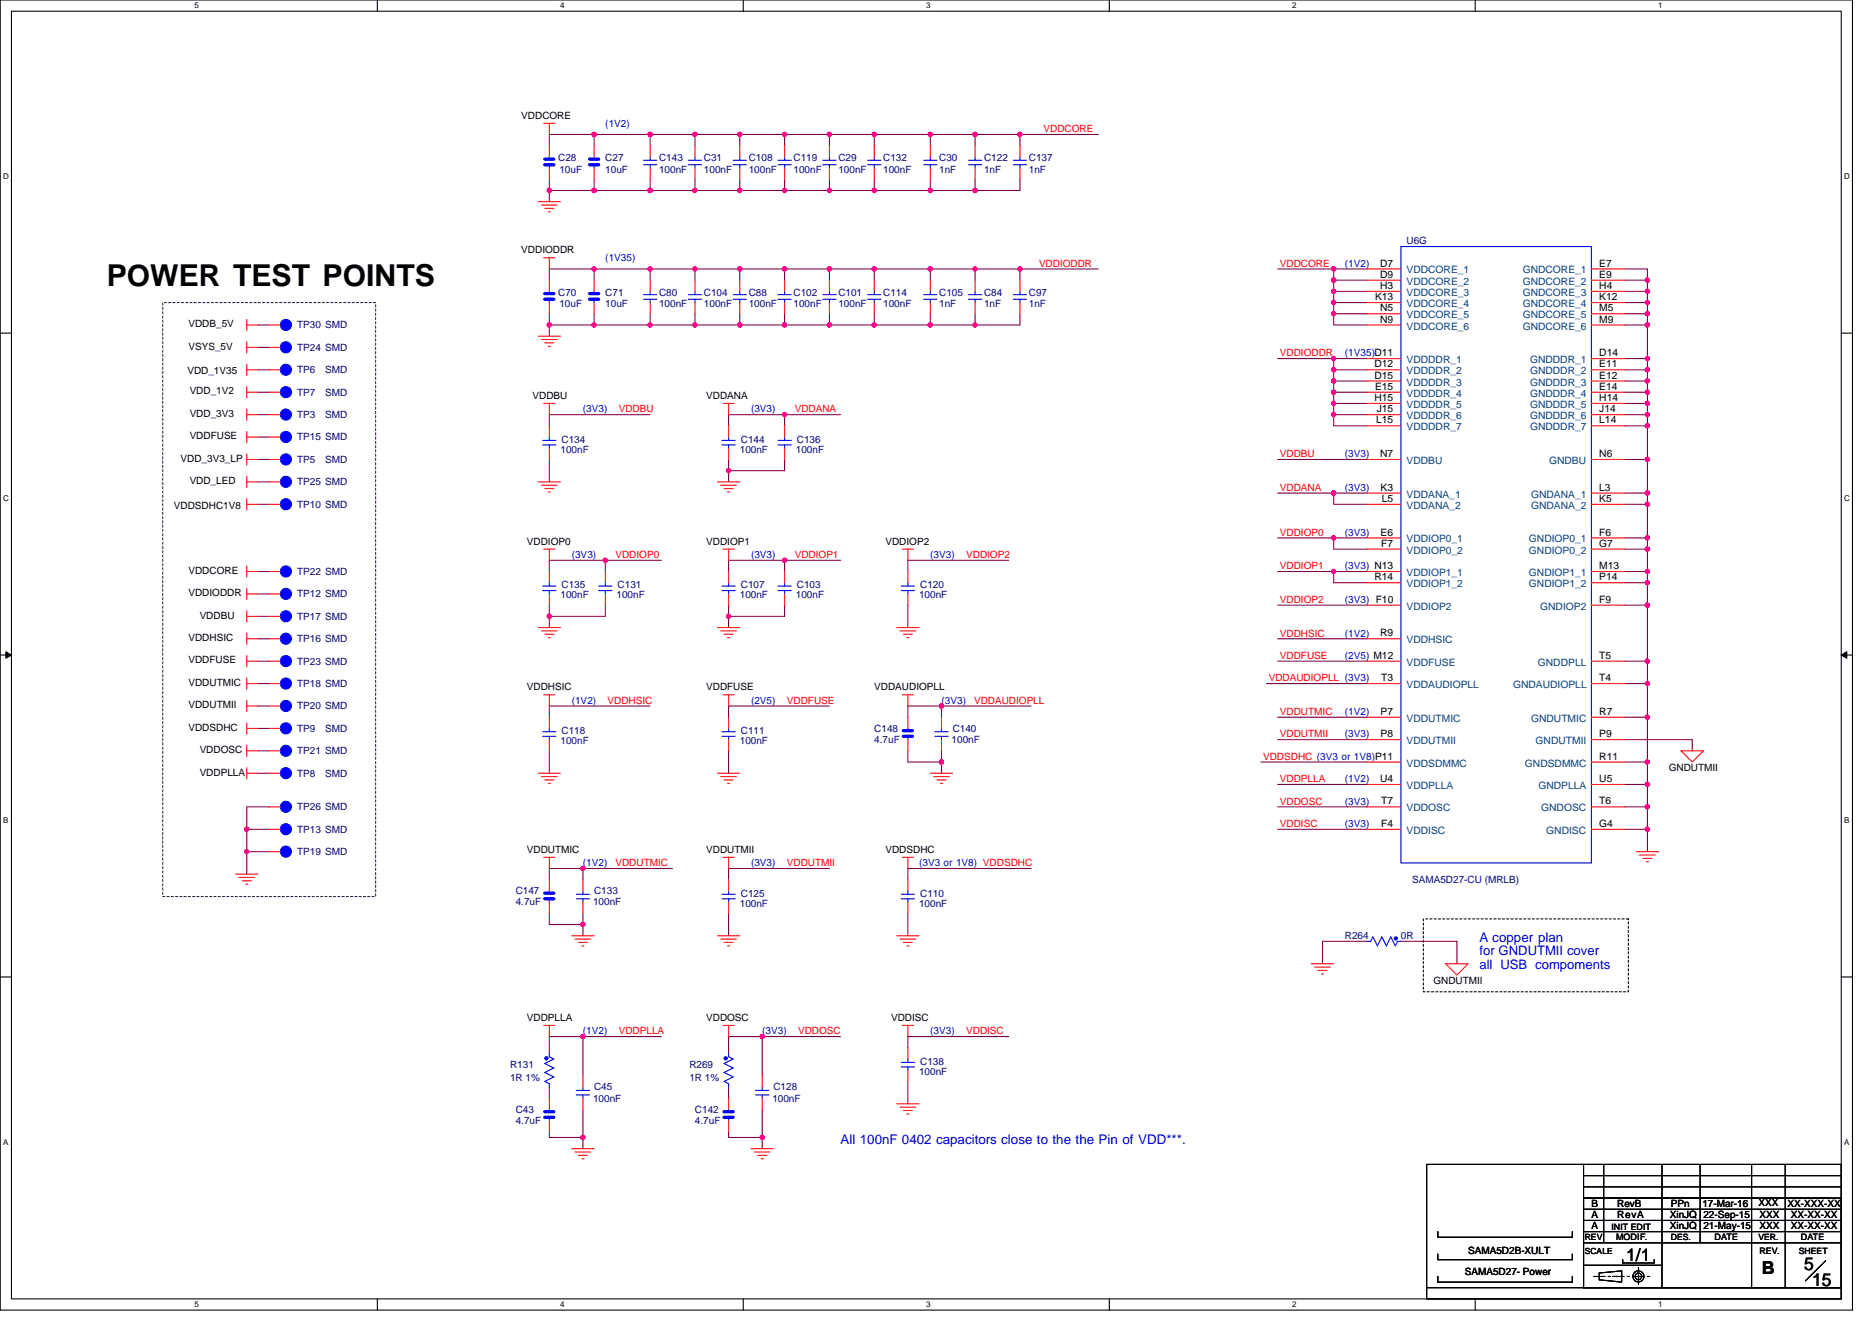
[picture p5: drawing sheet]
<svg xmlns="http://www.w3.org/2000/svg" width="297mm" height="210mm" viewBox="0 0 297 210" stroke-linecap="round" stroke-linejoin="round" font-family="sans-serif">
<path d="M0 0h293.9v207.9h-293.9zM1.8 1.8h290.4v204.3h-290.4z" fill="none" stroke="#000" stroke-width=".17"/>
<g fill="#fff">
<path d="M30.8 .2h.7v1.4h-.7z"/>
<path d="M30.8 206.3h.7v1.4h-.7z"/>
</g>
<path d="M59.9 0v1.8M59.9 206.1v1.8" fill="none" stroke="#000" stroke-width=".17"/>
<g fill="#fff">
<path d="M88.9 .2h.7v1.4h-.7z"/>
<path d="M88.9 206.3h.7v1.4h-.7z"/>
</g>
<path d="M117.9 0v1.8M117.9 206.1v1.8" fill="none" stroke="#000" stroke-width=".17"/>
<g fill="#fff">
<path d="M147 .2h.7v1.4h-.7z"/>
<path d="M147 206.3h.7v1.4h-.7z"/>
</g>
<path d="M176 0v1.8M176 206.1v1.8" fill="none" stroke="#000" stroke-width=".17"/>
<g fill="#fff">
<path d="M205 .2h.7v1.4h-.7z"/>
<path d="M205 206.3h.7v1.4h-.7z"/>
</g>
<path d="M234.1 0v1.8M234.1 206.1v1.8" fill="none" stroke="#000" stroke-width=".17"/>
<g fill="#fff">
<path d="M263.1 .2h.7v1.4h-.7z"/>
<path d="M263.1 206.3h.7v1.4h-.7z"/>
<path d="M.5 27.3h.9v1.4h-.9z"/>
<path d="M292.6 27.3h.9v1.4h-.9z"/>
<path d="M.5 78.4h.9v1.4h-.9z"/>
<path d="M292.6 78.4h.9v1.4h-.9z"/>
</g>
<path d="M0 52.9h1.8M292.2 52.9h1.7" fill="none" stroke="#000" stroke-width=".17"/>
<g fill="#fff">
<path d="M.5 129.5h.8v1.4h-.8z"/>
<path d="M292.6 129.5h.9v1.4h-.9z"/>
</g>
<path d="M0 103.9h1.8M292.2 103.9h1.7" fill="none" stroke="#000" stroke-width=".17"/>
<path d="M.9 103.4l.9 .5-.9 .5zM292.2 103.9l.8-.5v1z" fill="#000" stroke="#000" stroke-width=".16"/>
<g fill="#fff">
<path d="M.5 180.5h.8v1.4h-.8z"/>
<path d="M292.6 180.5h.9v1.4h-.9z"/>
</g>
<g fill="none" stroke="#000" stroke-width=".17">
<path d="M0 155h1.8M292.2 155h1.7M228.2 199v.9h21.3v-.9M228.2 195.4v.9h21.3v-.9M251.3 186.5h40.9M251.3 193.6h40.7M251.3 191.9h40.7M251.3 190.1h39.1M251.3 188.3h40.9M251.3 197.2h40.9M251.3 184.7h-24.9v19.6M251.3 195.4h40.9"/>
<path d="M251.3 184.7h40.9v19.6h-40.9zM251.3 190.1h40.9v14.2h-40.9zM254.5 184.7v12.5M257.5 199.9v.5h5v-.5M263.7 184.7v19.6M269.8 184.7v12.5M277.9 184.7v19.6M283.3 184.7v19.6M226.4 204.3h65.8v1.8h-65.8zM228.2 202.5v.9h21.3v-.9M251.3 200.7h12.4M252.9 202.5h1.8"/>
<path d="M253.8 202l3.5-.4v1.8l-3.5-.3zM255.2 202.5h.3M255.9 202.5h1.8M258.2 202.5h.4M259.1 202.5h1.8M260 201.1v.3M260 202v1.8M261.4 202.5h.4M289.7 200l-3.2 3.2"/>
<circle cx="260" cy="202.5" r=".53"/>
<circle cx="260" cy="202.5" r=".88"/>
</g>
<path d="M25.8 48h33.8v94.2h-33.8z" fill="none" stroke="#400040" stroke-width=".17" stroke-dasharray=".3 .3"/>
<path d="M225.8 145.8h32.6v11.6h-32.6z" fill="none" stroke="#000" stroke-width=".17" stroke-dasharray=".3 .3"/>
<g fill="none" stroke="#800040" stroke-width=".17">
<path d="M87.2 30.2h7.1M87.2 28.4v1.8M87.2 30.2v1.8M94.3 21.3h-7.1v1.8M94.3 21.3v1.8M94.3 28.4v1.8M94.3 21.3h8.9M94.3 30.2h8.9M103.2 28.4v1.8M103.2 21.3v1.8M103.2 30.2h7.1M103.2 21.3h7.1v1.8"/>
<path d="M110.3 28.4v1.8M110.3 30.2h7.1M110.3 21.3h7.1v1.8M117.4 28.4v1.8M117.4 30.2h7.1M117.4 21.3h7.1v1.8M124.5 28.4v1.8M124.5 30.2h7.1M124.5 21.3h7.1v1.8M131.6 28.4v1.8M131.6 21.3h7.1M131.6 30.2h7.1"/>
<path d="M138.7 28.4v1.8M138.7 21.3v1.8M138.7 21.3h8.9M138.7 30.2h8.9M147.6 21.3v1.8M147.6 30.2h7.1M147.6 21.3h7.1M147.6 28.4v1.8M154.7 21.3h7.1M154.7 21.3v1.8M154.7 28.4v1.8M161.8 21.3v1.8"/>
<path d="M161.8 21.3h12.5M161.8 28.4v1.8h-7.1M40.9 55.1h1.8M40.9 58.7h1.8M40.9 51.6h1.8M87.2 51.6h7.1M87.2 49.8v1.8M87.2 51.6v1.7M94.3 42.7v1.7M94.3 49.8v1.8M94.3 42.7h8.9v1.7M94.3 51.6h8.9"/>
<path d="M94.3 42.7h-7.1v1.7M103.2 49.8v1.8M103.2 51.6h7.1M103.2 42.7h7.1v1.7M110.3 49.8v1.8M110.3 51.6h7.1M110.3 42.7h7.1v1.7M117.4 49.8v1.8M117.4 51.6h7.1M117.4 42.7h7.1v1.7M124.5 49.8v1.8M124.5 51.6h7.1"/>
<path d="M124.5 42.7h7.1v1.7M131.6 49.8v1.8M131.6 42.7h7.1v1.7M131.6 51.6h7.1M138.7 49.8v1.8M138.7 42.7h8.9M138.7 51.6h8.9M147.6 49.8v1.8M147.6 42.7v1.7M147.6 51.6h7.1M147.6 42.7h7.1M154.7 42.7h7.1"/>
<path d="M154.7 49.8v1.8M154.7 42.7v1.7M161.8 42.7h12.5M161.8 49.8v1.8h-7.1M161.8 42.7v1.7M202.7 56.9h8.9M202.7 42.7h8.9M211.6 46.2v1.8h5.4M211.6 48v1.8h5.4M211.6 56.9h5.4M211.6 56.9v1.8h5.4M211.6 58.7v1.8h5.4"/>
<path d="M211.6 49.8v1.8h5.4M211.6 42.7h5.4M211.6 42.7v1.8h5.4M211.6 44.5v1.7h5.4M257.8 58.7h3.6M257.8 56.9h3.6v1.8M257.8 51.6h3.6v5.3M257.8 48h3.6M257.8 46.2h3.6M257.8 44.4h3.6M257.8 42.7h3.6v1.7M257.8 49.8h3.6"/>
<path d="M261.4 58.7v1.8M261.4 49.8v1.8M261.4 48v1.8M261.4 46.2v1.8M261.4 44.4v1.8M40.9 72.9h1.8M40.9 62.2h1.8M40.9 69.3h1.8M40.9 65.8h1.8M40.9 76.5h1.8M87.2 72.9v3.6M103.2 65.8h-16v1.8"/>
<path d="M115.6 72.9v1.8M115.6 74.7v1.8M115.6 67.6v-1.8h8.9v1.8M124.5 72.9v1.8h-8.9M124.5 65.8h8.9M202.7 72.9h14.3M202.7 78.2h8.9M211.6 64v1.8h5.4M211.6 60.5v1.7h5.4M211.6 64h5.4M211.6 65.8v1.8h5.4M211.6 78.2h5.4"/>
<path d="M211.6 62.2v1.8M211.6 78.2v1.8h5.4M257.8 72.9h3.6M257.8 67.6h3.6M257.8 65.8h3.6M257.8 64h3.6M257.8 62.2h3.6M257.8 60.5h3.6M257.8 78.2h3.6M261.4 78.2v1.8M261.4 72.9v5.3M261.4 67.6v5.3"/>
<path d="M261.4 65.8v1.8M261.4 64v1.8M261.4 62.2v1.8M261.4 60.5v1.7M40.9 80h1.8M40.9 90.7h1.8M40.9 94.2h1.8M40.9 97.8h1.8M87.2 96v1.8M87.2 90.7v-1.8h8.9v1.8M87.2 97.8v1.8M96.1 96v1.8h-8.9"/>
<path d="M96.1 88.9h8.8M115.6 96v1.8M115.6 90.7v-1.8h8.9v1.8M115.6 97.8v1.8M124.5 96v1.8h-8.9M124.5 88.9h8.9M144.1 96v3.6M160.1 88.9h-16v1.8M202.7 96h14.3M202.7 85.3h8.9M202.7 90.7h8.9M211.6 85.3h5.4"/>
<path d="M211.6 90.7h5.4M211.6 85.3v1.8h5.4M211.6 90.7v1.8h5.4M257.8 92.5h3.6M257.8 90.7h3.6M257.8 87.1h3.6M257.8 85.3h3.6M257.8 80h3.6M257.8 96h3.6M261.4 96v8.9M261.4 92.5v3.5M261.4 90.7v1.8"/>
<path d="M261.4 87.1v3.6M261.4 85.3v1.8M261.4 80v5.3M40.9 101.3h1.8M40.9 104.9h1.8M40.9 108.5h1.8M40.9 112h1.8M40.9 119.1h1.8M40.9 115.6h1.8M87.2 119.1v3.6M103.2 112h-16v1.8M115.6 119.1v3.6"/>
<path d="M131.6 112h-16v1.8M144.1 119.1v1.8h5.3v1.8M149.4 112v1.8M149.4 112h-5.3v1.8M149.4 112h14.2M149.4 119.1v1.8M201 108.5h16M202.7 101.3h14.3M202.7 113.8h14.3M202.7 117.3h14.3M202.7 104.9h14.3M257.8 113.8h3.6"/>
<path d="M257.8 117.3h10.7v1.8M257.8 108.5h3.6v5.3M257.8 104.9h3.6v3.6M261.4 113.8v7.1M39.2 135.1v3.6M39.2 131.6v3.5M39.2 131.6h3.5M39.2 135.1h3.5M40.9 122.7h1.8M42.7 128h-3.5v3.6M92.5 137.8h14.2M92.5 137.8v1.8"/>
<path d="M92.5 137.8h-5.3v1.8M131.6 137.8h-16v1.8M163.6 137.8h-19.5v1.8M200.1 120.9h16.9M202.7 124.5h14.3M202.7 128h14.3M202.7 131.6h14.3M257.8 128h3.6M257.8 124.5h3.6M257.8 120.9h3.6M257.8 131.6h3.6M261.4 131.6v3.5"/>
<path d="M261.4 128v3.6M261.4 124.5v3.5M261.4 120.9v3.6M87.2 144.9v1.8h5.3v1.8M92.5 144.9v1.8M115.6 144.9v3.6M144.1 144.9v3.6M217 149.4h-7.2v3.5M222.3 149.4h8.9v3.5M87.2 179.6v.9h5.3v1.7M87.2 172.5v1.7M92.5 164.5v6.2"/>
<path d="M92.5 164.5h-5.3v2.6M92.5 176v4.5M92.5 164.5h12.4M115.6 179.6v.9h5.3M115.6 172.5v1.7M120.9 164.5h12.5M120.9 164.5v6.2M120.9 164.5h-5.3v2.6M120.9 176v4.5M144.1 171.6v3.5M160.1 164.5h-16v1.7M120.9 180.5v1.7"/>
</g>
<g fill="#f0f" stroke="#f0f" stroke-width=".17">
<circle cx="161.8" cy="21.3" r=".35"/>
<circle cx="92.5" cy="164.5" r=".35"/>
<circle cx="39.1" cy="131.6" r=".35"/>
<circle cx="39.1" cy="135.1" r=".35"/>
<circle cx="211.6" cy="46.2" r=".35"/>
<circle cx="211.6" cy="44.4" r=".35"/>
<circle cx="211.6" cy="49.8" r=".35"/>
<circle cx="211.6" cy="48" r=".35"/>
<circle cx="211.6" cy="58.7" r=".35"/>
<circle cx="211.6" cy="62.2" r=".35"/>
<circle cx="211.6" cy="60.4" r=".35"/>
<circle cx="211.6" cy="64" r=".35"/>
<circle cx="211.6" cy="65.8" r=".35"/>
<circle cx="211.6" cy="85.3" r=".35"/>
<circle cx="211.6" cy="90.7" r=".35"/>
<circle cx="94.3" cy="21.3" r=".35"/>
<circle cx="94.3" cy="30.2" r=".35"/>
<circle cx="87.1" cy="30.2" r=".35"/>
<circle cx="154.7" cy="30.2" r=".35"/>
<circle cx="147.6" cy="30.2" r=".35"/>
<circle cx="131.6" cy="30.2" r=".35"/>
<circle cx="124.5" cy="30.2" r=".35"/>
<circle cx="117.4" cy="30.2" r=".35"/>
<circle cx="110.3" cy="30.2" r=".35"/>
<circle cx="103.2" cy="21.3" r=".35"/>
<circle cx="117.4" cy="21.3" r=".35"/>
<circle cx="110.3" cy="21.3" r=".35"/>
<circle cx="131.6" cy="21.3" r=".35"/>
<circle cx="124.5" cy="21.3" r=".35"/>
<circle cx="138.7" cy="21.3" r=".35"/>
<circle cx="154.7" cy="21.3" r=".35"/>
<circle cx="147.6" cy="21.3" r=".35"/>
<circle cx="103.2" cy="30.2" r=".35"/>
<circle cx="138.7" cy="30.2" r=".35"/>
<circle cx="138.7" cy="42.7" r=".35"/>
<circle cx="138.7" cy="51.5" r=".35"/>
<circle cx="161.8" cy="42.7" r=".35"/>
<circle cx="94.3" cy="42.7" r=".35"/>
<circle cx="94.3" cy="51.5" r=".35"/>
<circle cx="87.1" cy="51.5" r=".35"/>
<circle cx="154.7" cy="51.5" r=".35"/>
<circle cx="147.6" cy="51.5" r=".35"/>
<circle cx="131.6" cy="51.5" r=".35"/>
<circle cx="124.5" cy="51.5" r=".35"/>
<circle cx="117.4" cy="51.5" r=".35"/>
<circle cx="110.3" cy="51.5" r=".35"/>
<circle cx="103.2" cy="51.5" r=".35"/>
<circle cx="103.2" cy="42.7" r=".35"/>
<circle cx="117.4" cy="42.7" r=".35"/>
<circle cx="110.3" cy="42.7" r=".35"/>
<circle cx="131.6" cy="42.7" r=".35"/>
<circle cx="124.5" cy="42.7" r=".35"/>
<circle cx="154.7" cy="42.7" r=".35"/>
<circle cx="147.6" cy="42.7" r=".35"/>
<circle cx="124.5" cy="65.8" r=".35"/>
<circle cx="211.6" cy="78.2" r=".35"/>
<circle cx="115.6" cy="74.7" r=".35"/>
<circle cx="96" cy="88.9" r=".35"/>
<circle cx="87.1" cy="97.8" r=".35"/>
<circle cx="124.5" cy="88.9" r=".35"/>
<circle cx="115.6" cy="97.8" r=".35"/>
<circle cx="92.5" cy="180.5" r=".35"/>
<circle cx="120.9" cy="164.5" r=".35"/>
<circle cx="120.9" cy="180.5" r=".35"/>
<circle cx="92.5" cy="146.7" r=".35"/>
<circle cx="92.5" cy="137.8" r=".35"/>
<circle cx="211.6" cy="42.7" r=".35"/>
<circle cx="211.6" cy="56.9" r=".35"/>
<circle cx="261.4" cy="131.6" r=".35"/>
<circle cx="261.4" cy="128" r=".35"/>
<circle cx="261.4" cy="124.4" r=".35"/>
<circle cx="261.4" cy="120.9" r=".35"/>
<circle cx="261.4" cy="113.8" r=".35"/>
<circle cx="261.4" cy="104.9" r=".35"/>
<circle cx="261.4" cy="108.4" r=".35"/>
<circle cx="261.4" cy="96" r=".35"/>
<circle cx="261.4" cy="92.4" r=".35"/>
<circle cx="261.4" cy="90.7" r=".35"/>
<circle cx="261.4" cy="87.1" r=".35"/>
<circle cx="261.4" cy="85.3" r=".35"/>
<circle cx="261.4" cy="80" r=".35"/>
<circle cx="261.4" cy="78.2" r=".35"/>
<circle cx="261.4" cy="72.9" r=".35"/>
<circle cx="261.4" cy="67.6" r=".35"/>
<circle cx="261.4" cy="65.8" r=".35"/>
<circle cx="261.4" cy="64" r=".35"/>
<circle cx="261.4" cy="62.2" r=".35"/>
<circle cx="261.4" cy="60.4" r=".35"/>
<circle cx="261.4" cy="58.7" r=".35"/>
<circle cx="261.4" cy="51.5" r=".35"/>
<circle cx="261.4" cy="56.9" r=".35"/>
<circle cx="261.4" cy="49.8" r=".35"/>
<circle cx="261.4" cy="48" r=".35"/>
<circle cx="261.4" cy="46.2" r=".35"/>
<circle cx="261.4" cy="44.4" r=".35"/>
<circle cx="149.4" cy="112" r=".35"/>
<circle cx="149.4" cy="120.9" r=".35"/>
</g>
<g fill="none" stroke="#f00" stroke-width=".17">
<path d="M86.3 19.6h1.8M87.2 19.6v1.7M85.4 32h3.5M85.9 32.5h2.5M86.4 33.1h1.5M87 33.6h.3M87.2 23.1v1.8M87.2 26.7v1.7M94.3 23.1v1.8M94.3 26.7v1.7M103.2 23.1v1.8M103.2 26.7v1.7"/>
<path d="M110.3 23.1v1.8M110.3 26.7v1.7M117.4 23.1v1.8M117.4 26.7v1.7M124.5 23.1v1.8M124.5 26.7v1.7M131.6 23.1v1.8M131.6 26.7v1.7M138.7 23.1v1.8M138.7 26.7v1.7M147.6 23.1v1.8M147.6 26.7v1.7"/>
<path d="M154.7 23.1v1.8M154.7 26.7v1.7M161.8 23.1v1.8M161.8 26.7v1.7M39.2 55.1h1.7M39.2 54.2v1.8M39.2 58.7h1.7M39.2 57.8v1.8M39.2 51.6h1.7M39.2 50.7v1.8M42.7 51.6h1.8M42.7 55.1h1.8"/>
<path d="M42.7 58.7h1.8M85.4 53.3h3.5M85.9 53.9h2.5M86.3 40.9h1.8M86.4 54.4h1.5M87 54.9h.3M87.2 40.9v1.8M87.2 44.4v1.8M87.2 48v1.8M94.3 44.4v1.8M94.3 48v1.8M103.2 44.4v1.8"/>
<path d="M103.2 48v1.8M110.3 44.4v1.8M110.3 48v1.8M117.4 44.4v1.8M117.4 48v1.8M124.5 44.4v1.8M124.5 48v1.8M131.6 44.4v1.8M131.6 48v1.8M138.7 44.4v1.8M138.7 48v1.8M147.6 44.4v1.8"/>
<path d="M147.6 48v1.8M154.7 44.4v1.8M154.7 48v1.8M161.8 44.4v1.8M161.8 48v1.8M217 42.7h5.3M217 44.4h5.3M217 46.2h5.3M217 48h5.3M217 49.8h5.3M217 51.6h5.3M217 56.9h5.3"/>
<path d="M217 58.7h5.3M252.5 42.7h5.3M252.5 44.4h5.3M252.5 46.2h5.3M252.5 48h5.3M252.5 49.8h5.3M252.5 51.6h5.3M252.5 56.9h5.3M252.5 58.7h5.3M39.2 72.9h1.7M39.2 72v1.8M39.2 62.2h1.7"/>
<path d="M39.2 61.3v1.8M39.2 69.3h1.7M39.2 68.5v1.7M39.2 65.8h1.7M39.2 64.9v1.8M39.2 76.5h1.7M39.2 75.6v1.7M39.2 79.1v1.8M42.7 76.5h1.8M42.7 72.9h1.8M42.7 62.2h1.8M42.7 69.3h1.8"/>
<path d="M42.7 65.8h1.8M85.4 76.5h3.5M85.9 77h2.5M86.3 64h1.8M86.4 77.5h1.5M87 78.1h.3M87.2 64v1.8M87.2 67.6v1.7M87.2 71.1v1.8M113.8 76.5h3.6M114.4 77h2.5M114.7 64h1.8"/>
<path d="M114.9 77.5h1.4M115.4 78.1h.4M115.6 64v1.8M115.6 67.6v1.7M115.6 71.1v1.8M124.5 67.6v1.7M124.5 71.1v1.8M217 72.9h5.3M217 60.5h5.3M217 62.2h5.3M217 64h5.3M217 65.8h5.3"/>
<path d="M217 67.6h5.3M217 78.2h5.3M252.5 72.9h5.3M252.5 60.5h5.3M252.5 62.2h5.3M252.5 64h5.3M252.5 65.8h5.3M252.5 67.6h5.3M252.5 78.2h5.3M39.2 80h1.7M39.2 90.7h1.7M39.2 89.8v1.8"/>
<path d="M39.2 94.2h1.7M39.2 93.3v1.8M39.2 97.8h1.7M39.2 96.9v1.8M42.7 97.8h1.8M42.7 80h1.8M42.7 90.7h1.8M42.7 94.2h1.8M85.4 99.6h3.5M86.3 87.1h1.8M87.2 87.1v1.8M87.2 90.7v1.8"/>
<path d="M87.2 94.2v1.8M96.1 90.7v1.8M96.1 94.2v1.8M113.8 99.6h3.6M114.7 87.1h1.8M115.6 87.1v1.8M115.6 90.7v1.8M115.6 94.2v1.8M124.5 90.7v1.8M124.5 94.2v1.8M142.3 99.6h3.5M143.2 87.1h1.7"/>
<path d="M144.1 87.1v1.8M144.1 90.7v1.8M144.1 94.2v1.8M217 80h5.3M217 85.3h5.3M217 87.1h5.3M217 90.7h5.3M217 92.5h5.3M217 96h5.3M252.5 80h5.3M252.5 85.3h5.3M252.5 87.1h5.3"/>
<path d="M252.5 90.7h5.3M252.5 92.5h5.3M252.5 96h5.3M39.2 101.3h1.7M39.2 100.5v1.7M39.2 104.9h1.7M39.2 104v1.8M39.2 108.5h1.7M39.2 107.6v1.7M39.2 112h1.7M39.2 111.1v1.8M39.2 119.1h1.7"/>
<path d="M39.2 118.2v1.8M39.2 115.6h1.7M39.2 114.7v1.8M42.7 112h1.8M42.7 108.5h1.8M42.7 104.9h1.8M42.7 119.1h1.8M42.7 115.6h1.8M42.7 101.3h1.8M85.9 100.1h2.5M86.3 110.2h1.8M86.4 100.6h1.5"/>
<path d="M87 101.2h.3M87.2 110.2v1.8M87.2 113.8v1.8M87.2 117.3v1.8M114.4 100.1h2.5M114.7 110.2h1.8M114.9 100.6h1.4M115.4 101.2h.4M115.6 110.2v1.8M115.6 113.8v1.8M115.6 117.3v1.8M142.8 100.1h2.5"/>
<path d="M143.2 110.2h1.7M143.3 100.6h1.5M143.9 101.2h.3M144.1 110.2v1.8M144.1 113.8v1.8M144.1 117.3v1.8M149.4 113.8v1.8M149.4 117.3v1.8M217 108.5h5.3M217 104.9h5.3M217 101.3h5.3M217 117.3h5.3"/>
<path d="M217 113.8h5.3M252.5 104.9h5.3M252.5 108.5h5.3M252.5 117.3h5.3M252.5 113.8h5.3M266.7 119.1h3.6l-1.8 1.8zM37.4 138.7h3.5M37.9 139.2h2.5M38.4 139.7h1.5M39.2 122.7h1.7M39.2 121.8v1.8M42.7 131.6h1.8"/>
<path d="M42.7 128h1.8M42.7 135.1h1.8M42.7 122.7h1.8M85.4 122.7h3.5M85.9 123.2h2.5M86.3 136h1.8M86.4 123.7h1.5M87 124.3h.3M87.2 136v1.8M87.2 139.6v1.8M92.5 139.6v1.8M113.8 122.7h3.6"/>
<path d="M114.4 123.2h2.5M114.7 136h1.8M114.9 123.7h1.4M115.4 124.3h.4M115.6 136v1.8M115.6 139.6v1.8M143.2 136h1.7M144.1 136v1.8M144.1 139.6v1.8M147.6 122.7h3.6M148.1 123.2h2.5M148.7 123.7h1.4"/>
<path d="M149.2 124.3h.4M217 131.6h5.3M217 128h5.3M217 124.5h5.3M217 120.9h5.3M252.5 131.6h5.3M252.5 128h5.3M252.5 124.5h5.3M252.5 120.9h5.3M259.6 135.1h3.6M260.2 135.7h2.5M260.7 136.2h1.4"/>
<path d="M261.2 136.7h.4M39 140.3h.3M87.2 143.1v1.8M90.7 148.5h3.6M91.2 149h2.5M91.8 149.5h1.4M92.3 150.1h.4M92.5 143.1v1.8M113.8 148.5h3.6M114.4 149h2.5M114.9 149.5h1.4M115.4 150.1h.4"/>
<path d="M115.6 143.1v1.8M142.3 148.5h3.5M142.8 149h2.5M143.3 149.5h1.5M143.9 150.1h.3M144.1 143.1v1.8M208.1 152.9h3.5M208.6 153.4h2.5M209.1 154h1.5M209.7 154.5h.3M217 149.4h.1M222.3 149.4h.1"/>
<path d="M229.4 152.9h3.6l-1.8 1.8zM86.3 162.7h1.8M87.2 162.7v1.8M87.2 174.2v1.8M87.2 177.8v1.8M87.2 167.1h.1M87.2 172.5h.1M92.5 170.7v1.8M92.5 174.2v1.8M114.7 162.7h1.8M115.6 162.7v1.8M115.6 174.2v1.8"/>
<path d="M115.6 177.8v1.8M115.6 167.1h.1M115.6 172.5h.1M120.9 170.7v1.8M120.9 174.2v1.8M142.3 175.1h3.5M142.8 175.7h2.5M143.2 162.7h1.7M143.3 176.2h1.5M143.9 176.7h.3M144.1 162.7v1.8M144.1 166.2v1.8"/>
<path d="M144.1 169.8v1.8M90.7 182.2h3.6M91.2 182.8h2.5M91.8 183.3h1.4M92.3 183.9h.4M119.2 182.2h3.5M119.7 182.8h2.5M120.2 183.3h1.5M120.8 183.9h.3"/>
</g>
<g fill="none" stroke="#00f" stroke-width=".17">
<path d="M87.2 24.9v.4M87.2 26.1v.6M94.3 24.9v.4M94.3 26.1v.6M102.1 25.4h2.1M102.1 26.1h2.1M103.2 24.9v.5M103.2 26.1v.6M109.2 25.4h2.1M109.2 26.1h2.1M110.3 24.9v.5M110.3 26.1v.6"/>
<path d="M116.3 25.4h2.1M116.3 26.1h2.1M117.4 24.9v.5M117.4 26.1v.6M123.4 25.4h2.2M123.4 26.1h2.2M124.5 24.9v.5M124.5 26.1v.6M130.6 25.4h2.1M130.6 26.1h2.1M131.6 24.9v.5M131.6 26.1v.6"/>
<path d="M137.7 25.4h2.1M137.7 26.1h2.1M138.7 24.9v.5M138.7 26.1v.6M146.6 25.4h2.1M146.6 26.1h2.1M147.6 24.9v.5M147.6 26.1v.6M153.7 25.4h2.1M153.7 26.1h2.1M154.7 24.9v.5M154.7 26.1v.6"/>
<path d="M160.8 25.4h2.1M160.8 26.1h2.1M161.8 24.9v.5M161.8 26.1v.6M222.3 39.1h30.2v97.8h-30.2zM87.2 46.2v.4M87.2 47.5v.5M94.3 46.2v.4M94.3 47.5v.5M102.1 46.8h2.1M102.1 47.5h2.1M103.2 46.2v.6"/>
<path d="M103.2 47.5v.5M109.2 46.8h2.1M109.2 47.5h2.1M110.3 46.2v.6M110.3 47.5v.5M116.3 46.8h2.1M116.3 47.5h2.1M117.4 46.2v.6M117.4 47.5v.5M123.4 46.8h2.2M123.4 47.5h2.2M124.5 46.2v.6"/>
<path d="M124.5 47.5v.5M130.6 46.8h2.1M130.6 47.5h2.1M131.6 46.2v.6M131.6 47.5v.5M137.7 46.8h2.1M137.7 47.5h2.1M138.7 46.2v.6M138.7 47.5v.5M146.6 46.8h2.1M146.6 47.5h2.1M147.6 46.2v.6"/>
<path d="M147.6 47.5v.5M153.7 46.8h2.1M153.7 47.5h2.1M154.7 46.2v.6M154.7 47.5v.5M160.8 46.8h2.1M160.8 47.5h2.1M161.8 46.2v.6M161.8 47.5v.5M86.1 69.9h2.1M86.1 70.6h2.1M87.2 69.3v.6"/>
<path d="M87.2 70.6v.5M114.6 69.9h2.1M114.6 70.6h2.1M115.6 69.3v.6M115.6 70.6v.5M123.4 69.9h2.2M123.4 70.6h2.2M124.5 69.3v.6M124.5 70.6v.5M86.1 93h2.1M86.1 93.7h2.1M87.2 92.5v.5"/>
<path d="M87.2 93.7v.5M95 93h2.1M95 93.7h2.1M96.1 92.5v.5M96.1 93.7v.5M114.6 93h2.1M114.6 93.7h2.1M115.6 92.5v.5M115.6 93.7v.5M123.4 93h2.2M123.4 93.7h2.2M124.5 92.5v.5"/>
<path d="M124.5 93.7v.5M143 93h2.1M143 93.7h2.1M144.1 92.5v.5M144.1 93.7v.5M86.1 116.1h2.1M86.1 116.8h2.1M87.2 115.6v.5M87.2 116.8v.5M114.6 116.1h2.1M114.6 116.8h2.1M115.6 115.6v.5"/>
<path d="M115.6 116.8v.5M144.1 115.6v.3M144.1 116.8v.5M148.3 116.1h2.1M148.3 116.8h2.1M149.4 115.6v.5M149.4 116.8v.5M87.2 141.4v.3M87.2 142.6v.5M91.4 141.9h2.2M91.4 142.6h2.2M92.5 141.4v.5"/>
<path d="M92.5 142.6v.5M114.6 141.9h2.1M114.6 142.6h2.1M115.6 141.4v.5M115.6 142.6v.5M143 141.9h2.1M143 142.6h2.1M144.1 141.4v.5M144.1 142.6v.5M217 149.4h.5l.3-.8 .8 1.5 .7-1.5 .7 1.5 .7-1.5 .7 1.5 .4-.7h.5M87.2 167.1v.6l.7 .3-1.5 .7 1.5 .7-1.5 .8 1.5 .7-1.5 .7 .8 .3v.6M87.2 176v.4"/>
<path d="M87.2 177.3v.5M91.4 173h2.2M91.4 173.7h2.2M92.5 172.5v.5M92.5 173.7v.5M115.6 176v.4M115.6 177.3v.5M115.6 167.1v.6l.7 .3-1.4 .7 1.4 .7-1.4 .8 1.4 .7-1.4 .7 .7 .3v.6M119.9 173h2.1M119.9 173.7h2.1M120.9 172.5v.5M120.9 173.7v.5"/>
<path d="M143 168.6h2.1M143 169.3h2.1M144.1 168v.6M144.1 169.3v.5"/>
</g>
<g fill="#00f" stroke="#00f" stroke-width=".17">
<circle cx="45.4" cy="97.8" r=".88"/>
<circle cx="45.4" cy="76.4" r=".88"/>
<circle cx="45.4" cy="72.9" r=".88"/>
<circle cx="45.4" cy="51.5" r=".88"/>
<circle cx="45.4" cy="80" r=".88"/>
<circle cx="45.4" cy="131.6" r=".88"/>
<circle cx="45.4" cy="55.1" r=".88"/>
<circle cx="45.4" cy="90.7" r=".88"/>
<circle cx="45.4" cy="58.7" r=".88"/>
<circle cx="45.4" cy="128" r=".88"/>
<circle cx="86.7" cy="167.9" r=".26"/>
<circle cx="115.2" cy="167.9" r=".26"/>
<circle cx="45.4" cy="62.2" r=".88"/>
<circle cx="45.4" cy="112" r=".88"/>
<circle cx="45.4" cy="108.4" r=".88"/>
<circle cx="45.4" cy="94.2" r=".88"/>
<circle cx="45.4" cy="69.3" r=".88"/>
<circle cx="45.4" cy="104.9" r=".88"/>
<circle cx="221.5" cy="148.9" r=".26"/>
<circle cx="45.4" cy="119.1" r=".88"/>
<circle cx="45.4" cy="115.6" r=".88"/>
<circle cx="45.4" cy="135.1" r=".88"/>
<circle cx="45.4" cy="122.7" r=".88"/>
<circle cx="45.4" cy="101.3" r=".88"/>
<circle cx="45.4" cy="65.8" r=".88"/>
</g>
<g fill="none" stroke="#00f" stroke-width=".53">
<path d="M86.4 25.3h1.5M86.4 26.1h1.5M93.6 25.3h1.4M93.6 26.1h1.4M86.4 46.6h1.5M86.4 47.5h1.5M93.6 46.6h1.4M93.6 47.5h1.4M143.3 115.9h1.5M143.3 116.8h1.5M86.4 141.7h1.5M86.4 142.6h1.5"/>
<path d="M86.4 176.4h1.5M86.4 177.3h1.5M114.9 176.4h1.4M114.9 177.3h1.4"/>
</g>
<text font-size="4.8" x="16.9" y="45.3">POWER TEST POINTS</text>
<g font-size="2.8">
<text x="258" y="200">1/1</text>
<text x="279.5" y="202.1">B</text>
<text x="286.3" y="201.5">5</text>
<text x="287.5" y="204">15</text>
</g>
<g font-size="2.1" fill="#00f">
<text x="234.7" y="149.5">A copper plan</text>
<text x="234.7" y="151.6">for GNDUTMII cover</text>
<text x="234.7" y="153.7">all USB compoments</text>
<text x="133.4" y="181.5">All 100nF 0402 capacitors close to the the Pin of VDD***.</text>
</g>
<g font-size="1.6">
<text x="82.7" y="18.8">VDDCORE</text>
<text x="82.7" y="40.2">VDDIODDR</text>
<text x="218.2" y="47.6">K13</text>
<text x="219" y="42.3">D7</text>
<text x="219" y="44.1">D9</text>
<text x="219" y="45.8">H3</text>
<text x="253.8" y="42.3">E7</text>
<text x="253.8" y="44.1">E9</text>
<text x="253.8" y="45.8">H4</text>
<text x="253.8" y="47.6">K12</text>
<text x="29.9" y="51.9">VDDB_5V</text>
<text x="219" y="49.4">N5</text>
<text x="219" y="51.2">N9</text>
<text x="253.8" y="49.4">M5</text>
<text x="253.8" y="51.2">M9</text>
<text x="29.7" y="59.4">VDD_1V35</text>
<text x="29.9" y="55.5">VSYS_5V</text>
<text x="218.1" y="58.3">D12</text>
<text x="253.8" y="56.5">D14</text>
<text x="253.8" y="58.3">E11</text>
<text x="30.1" y="62.6">VDD_1V2</text>
<text x="84.5" y="63.3">VDDBU</text>
<text x="112.1" y="63.3">VDDANA</text>
<text x="218.1" y="60.1">D15</text>
<text x="218.1" y="63.6">H15</text>
<text x="218.2" y="61.8">E15</text>
<text x="218.5" y="65.4">J15</text>
<text x="253.8" y="60.1">E12</text>
<text x="253.8" y="61.8">E14</text>
<text x="253.8" y="63.6">H14</text>
<text x="253.8" y="65.4">J14</text>
<text x="30.1" y="69.7">VDDFUSE</text>
<text x="30.1" y="66.1">VDD_3V3</text>
<text x="218.4" y="67.2">L15</text>
<text x="253.8" y="67.2">L14</text>
<text x="28.7" y="73.3">VDD_3V3_LP</text>
<text x="30.1" y="76.8">VDD_LED</text>
<text x="219" y="72.5">N7</text>
<text x="219.1" y="77.9">K3</text>
<text x="253.8" y="77.9">L3</text>
<text x="253.8" y="72.5">N6</text>
<text x="27.6" y="80.7">VDDSDHC1V8</text>
<text x="219.3" y="79.6">L5</text>
<text x="253.8" y="79.6">K5</text>
<text x="83.6" y="86.4">VDDIOP0</text>
<text x="112.1" y="86.4">VDDIOP1</text>
<text x="140.5" y="86.4">VDDIOP2</text>
<text x="219.1" y="85">E6</text>
<text x="219.2" y="86.7">F7</text>
<text x="253.8" y="85">F6</text>
<text x="253.8" y="86.7">G7</text>
<text x="29.9" y="91">VDDCORE</text>
<text x="29.9" y="94.6">VDDIODDR</text>
<text x="218.1" y="92.1">R14</text>
<text x="253.8" y="95.6">F9</text>
<text x="253.8" y="90.3">M13</text>
<text x="253.8" y="92.1">P14</text>
<text x="29.9" y="101.7">VDDHSIC</text>
<text x="31.7" y="98.1">VDDBU</text>
<text x="219" y="101">R9</text>
<text x="29.9" y="105.3">VDDFUSE</text>
<text x="253.8" y="104.5">T5</text>
<text x="29.9" y="108.8">VDDUTMIC</text>
<text x="29.9" y="112.4">VDDUTMII</text>
<text x="83.6" y="109.5">VDDHSIC</text>
<text x="112.1" y="109.5">VDDFUSE</text>
<text x="138.7" y="109.5">VDDAUDIOPLL</text>
<text x="219.1" y="113.4">P7</text>
<text x="219.2" y="108.1">T3</text>
<text x="253.8" y="108.1">T4</text>
<text x="253.8" y="113.4">R7</text>
<text x="29.9" y="115.9">VDDSDHC</text>
<text x="31.7" y="119.5">VDDOSC</text>
<text x="219.1" y="117">P8</text>
<text x="253.8" y="117">P9</text>
<text x="31.7" y="123">VDDPLLA</text>
<text x="219" y="124.1">U4</text>
<text x="253.8" y="124.1">U5</text>
<text x="253.8" y="120.5">R11</text>
<text x="264.8" y="122.3">GNDUTMII</text>
<text x="219.2" y="127.6">T7</text>
<text x="219.2" y="131.2">F4</text>
<text x="253.8" y="131.2">G4</text>
<text x="253.8" y="127.6">T6</text>
<text x="83.6" y="135.3">VDDUTMIC</text>
<text x="112.1" y="135.3">VDDUTMII</text>
<text x="140.5" y="135.3">VDDSDHC</text>
<text x="83.6" y="162">VDDPLLA</text>
<text x="112.1" y="162">VDDOSC</text>
<text x="141.4" y="162">VDDISC</text>
<text x="227.5" y="156.1">GNDUTMII</text>
<text x="252.5" y="191.5">B</text>
<text x="256.6" y="191.5">RevB</text>
<text x="265.1" y="191.5">PPn</text>
<text x="270.1" y="191.5">17-Mar-16</text>
<text x="279" y="191.3">XXX</text>
<text x="283.6" y="191.5">XX-XXX-XX</text>
<text x="252.5" y="195.1">A</text>
<text x="252.5" y="193.3">A</text>
<text x="256.6" y="193.3">RevA</text>
<text x="265" y="195.1">XinJQ</text>
<text x="265" y="193.3">XinJQ 22-Sep-15</text>
<text x="270.3" y="195.1">21-May-15</text>
<text x="279.2" y="193.3">XXX</text>
<text x="279.2" y="195.1">XXX</text>
<text x="284.2" y="193.3">XX-XX-XX</text>
<text x="284.2" y="195.1">XX-XX-XX</text>
<text x="232.4" y="202.3">SAMA5D27- Power</text>
<text x="233" y="198.9">SAMA5D2B-XULT</text>
</g>
<g font-size="1.6" fill="#00f">
<text x="96.1" y="20.1">(1V2)</text>
<text x="96.1" y="41.4">(1V35)</text>
<text x="213.4" y="42.3">(1V2)</text>
<text x="213.4" y="56.5">(1V35)D11</text>
<text x="92.5" y="65.4">(3V3)</text>
<text x="119.2" y="65.4">(3V3)</text>
<text x="213.4" y="72.5">(3V3)</text>
<text x="213.4" y="77.9">(3V3)</text>
<text x="90.7" y="88.5">(3V3)</text>
<text x="119.2" y="88.5">(3V3)</text>
<text x="147.6" y="88.5">(3V3)</text>
<text x="213.4" y="85">(3V3)</text>
<text x="213.4" y="90.3">(3V3) N13</text>
<text x="213.4" y="95.7">(3V3) F10</text>
<text x="213.4" y="101">(1V2)</text>
<text x="213.4" y="104.5">(2V5) M12</text>
<text x="90.7" y="111.7">(1V2)</text>
<text x="119.2" y="111.7">(2V5)</text>
<text x="149.4" y="111.7">(3V3)</text>
<text x="213.4" y="113.4">(1V2)</text>
<text x="213.4" y="117">(3V3)</text>
<text x="213.4" y="124.1">(1V2)</text>
<text x="213.4" y="131.2">(3V3)</text>
<text x="213.4" y="127.7">(3V3)</text>
<text x="92.5" y="137.4">(1V2)</text>
<text x="119.2" y="137.4">(3V3)</text>
<text x="145.8" y="137.4">(3V3 or 1V8) VDDSDHC</text>
<text x="92.5" y="164.1">(1V2)</text>
<text x="120.9" y="164.1">(3V3)</text>
<text x="147.6" y="164.1">(3V3)</text>
</g>
<g font-size="1.6" fill="#f00">
<text x="165.6" y="21">VDDCORE</text>
<text x="164.9" y="42.3">VDDIODDR</text>
<text x="203.1" y="42.3">VDDCORE</text>
<text x="203.1" y="56.5">VDDIODDR</text>
<text x="98.2" y="65.4">VDDBU</text>
<text x="126.1" y="65.4">VDDANA</text>
<text x="203.1" y="72.5">VDDBU</text>
<text x="203.1" y="77.9">VDDANA</text>
<text x="97.7" y="88.5">VDDIOP0</text>
<text x="126.1" y="88.5">VDDIOP1</text>
<text x="153.3" y="88.5">VDDIOP2</text>
<text x="203.1" y="85">VDDIOP0</text>
<text x="203.1" y="90.3">VDDIOP1</text>
<text x="203.1" y="95.7">VDDIOP2</text>
<text x="203.1" y="101">VDDHSIC</text>
<text x="203.1" y="104.5">VDDFUSE</text>
<text x="96.4" y="111.7">VDDHSIC</text>
<text x="124.9" y="111.7">VDDFUSE</text>
<text x="154.6" y="111.7">VDDAUDIOPLL</text>
<text x="201.3" y="108.1">VDDAUDIOPLL (3V3)</text>
<text x="203.1" y="113.4">VDDUTMIC</text>
<text x="203.1" y="117">VDDUTMII</text>
<text x="200.4" y="120.5">VDDSDHC (3V3 or 1V8)P11</text>
<text x="203.1" y="124.1">VDDPLLA</text>
<text x="203.1" y="127.7">VDDOSC</text>
<text x="203.1" y="131.2">VDDISC</text>
<text x="97.7" y="137.4">VDDUTMIC</text>
<text x="124.9" y="137.4">VDDUTMII</text>
<text x="98.2" y="164.1">VDDPLLA</text>
<text x="126.6" y="164.1">VDDOSC</text>
<text x="153.3" y="164.1">VDDISC</text>
</g>
<g font-size="1.6" fill="#000080">
<text x="88.6" y="25.6">C28</text>
<text x="88.8" y="27.4">10uF</text>
<text x="96.1" y="25.6">C27</text>
<text x="96.1" y="27.4">10uF</text>
<text x="104.6" y="25.6">C143</text>
<text x="104.6" y="27.4">100nF</text>
<text x="111.7" y="25.6">C31</text>
<text x="111.7" y="27.4">100nF</text>
<text x="118.8" y="25.6">C108</text>
<text x="118.8" y="27.4">100nF</text>
<text x="125.9" y="25.6">C119</text>
<text x="125.9" y="27.4">100nF</text>
<text x="133" y="25.6">C29</text>
<text x="133" y="27.4">100nF</text>
<text x="140.1" y="25.6">C132</text>
<text x="140.1" y="27.4">100nF</text>
<text x="149" y="25.6">C30</text>
<text x="149" y="27.4">1nF</text>
<text x="156.1" y="25.6">C122</text>
<text x="156.1" y="27.4">1nF</text>
<text x="163.3" y="25.6">C137</text>
<text x="163.3" y="27.4">1nF</text>
<text x="223.2" y="38.8">U6G</text>
<text x="88.6" y="46.9">C70</text>
<text x="96.1" y="46.9">C71</text>
<text x="104.6" y="46.9">C80</text>
<text x="111.7" y="46.9">C104</text>
<text x="118.8" y="46.9">C88</text>
<text x="125.9" y="46.9">C102</text>
<text x="133" y="46.9">C101</text>
<text x="140.1" y="46.9">C114</text>
<text x="149" y="46.9">C105</text>
<text x="156.1" y="46.9">C84</text>
<text x="163.3" y="46.9">C97</text>
<text x="47.2" y="52.1">TP30 SMD</text>
<text x="88.8" y="48.7">10uF</text>
<text x="96.1" y="48.7">10uF</text>
<text x="104.6" y="48.7">100nF</text>
<text x="111.7" y="48.7">100nF</text>
<text x="118.8" y="48.7">100nF</text>
<text x="125.9" y="48.7">100nF</text>
<text x="133" y="48.7">100nF</text>
<text x="140.1" y="48.7">100nF</text>
<text x="149" y="48.7">1nF</text>
<text x="156.1" y="48.7">1nF</text>
<text x="163.3" y="48.7">1nF</text>
<text x="47.2" y="55.6">TP24 SMD</text>
<text x="47.2" y="59.2">TP6</text>
<text x="51.6" y="59.2">SMD</text>
<text x="47.2" y="62.8">TP7</text>
<text x="51.6" y="62.8">SMD</text>
<text x="47.2" y="69.9">TP15 SMD</text>
<text x="47.2" y="66.3">TP3</text>
<text x="51.6" y="66.3">SMD</text>
<text x="88.9" y="71.8">100nF</text>
<text x="89.1" y="70.2">C134</text>
<text x="117.4" y="71.8">100nF</text>
<text x="117.6" y="70.2">C144</text>
<text x="126.3" y="71.8">100nF</text>
<text x="126.4" y="70.2">C136</text>
<text x="47.2" y="77">TP25 SMD</text>
<text x="47.2" y="73.4">TP5</text>
<text x="51.6" y="73.4">SMD</text>
<text x="47.2" y="80.5">TP10 SMD</text>
<text x="47.2" y="91.2">TP22 SMD</text>
<text x="47.2" y="94.8">TP12 SMD</text>
<text x="88.9" y="94.9">100nF</text>
<text x="89.1" y="93.3">C135</text>
<text x="97.8" y="94.9">100nF</text>
<text x="98" y="93.3">C131</text>
<text x="117.4" y="94.9">100nF</text>
<text x="117.6" y="93.3">C107</text>
<text x="126.3" y="94.9">100nF</text>
<text x="126.4" y="93.3">C103</text>
<text x="145.8" y="94.9">100nF</text>
<text x="146" y="93.3">C120</text>
<text x="47.2" y="98.3">TP17 SMD</text>
<text x="47.2" y="101.9">TP16 SMD</text>
<text x="47.2" y="105.4">TP23 SMD</text>
<text x="47.2" y="112.5">TP20 SMD</text>
<text x="47.2" y="109">TP18 SMD</text>
<text x="47.2" y="119.7">TP21 SMD</text>
<text x="47.2" y="116.1">TP9</text>
<text x="51.6" y="116.1">SMD</text>
<text x="88.9" y="118">100nF</text>
<text x="89.1" y="116.5">C118</text>
<text x="117.4" y="118">100nF</text>
<text x="117.6" y="116.5">C111</text>
<text x="138.7" y="116.1">C148</text>
<text x="138.7" y="117.9">4.7uF</text>
<text x="151" y="117.9">100nF</text>
<text x="151.2" y="116.1">C140</text>
<text x="47.2" y="123.2">TP8</text>
<text x="51.6" y="123.2">SMD</text>
<text x="47.2" y="128.5">TP26 SMD</text>
<text x="47.2" y="132.1">TP13 SMD</text>
<text x="47.2" y="135.7">TP19 SMD</text>
<text x="81.8" y="141.9">C147</text>
<text x="81.8" y="143.7">4.7uF</text>
<text x="94.1" y="143.7">100nF</text>
<text x="94.3" y="141.9">C133</text>
<text x="117.4" y="143.8">100nF</text>
<text x="117.6" y="142.2">C125</text>
<text x="145.8" y="143.8">100nF</text>
<text x="146" y="142.2">C110</text>
<text x="224.1" y="140.1">SAMA5D27-CU (MRLB)</text>
<text x="213.4" y="149">R264</text>
<text x="222.3" y="149">0R</text>
<text x="80.9" y="169.4">R131</text>
<text x="80.9" y="171.6">1R 1%</text>
<text x="94.3" y="173">C45</text>
<text x="109.4" y="169.4">R269</text>
<text x="109.4" y="171.6">1R 1%</text>
<text x="122.7" y="173">C128</text>
<text x="145.8" y="170.5">100nF</text>
<text x="146" y="168.9">C138</text>
<text x="81.8" y="176.6">C43</text>
<text x="81.8" y="178.3">4.7uF</text>
<text x="94.1" y="174.8">100nF</text>
<text x="110.3" y="176.6">C142</text>
<text x="110.3" y="178.3">4.7uF</text>
<text x="122.6" y="174.8">100nF</text>
</g>
<g font-size="1.6" fill="#004080">
<text x="223.2" y="43.4">VDDCORE_1</text>
<text x="223.2" y="45.2">VDDCORE_2</text>
<text x="223.2" y="46.9">VDDCORE_3</text>
<text x="241.6" y="43.4">GNDCORE_1</text>
<text x="241.6" y="45.2">GNDCORE_2</text>
<text x="241.6" y="46.9">GNDCORE_3</text>
<text x="223.2" y="48.7">VDDCORE_4</text>
<text x="223.2" y="50.5">VDDCORE_5</text>
<text x="223.2" y="52.3">VDDCORE_6</text>
<text x="241.6" y="48.7">GNDCORE_4</text>
<text x="241.6" y="50.5">GNDCORE_5</text>
<text x="241.6" y="52.3">GNDCORE_6</text>
<text x="223.2" y="57.6">VDDDDR_1</text>
<text x="223.2" y="59.4">VDDDDR_2</text>
<text x="242.8" y="57.6">GNDDDR_1</text>
<text x="242.8" y="59.4">GNDDDR_2</text>
<text x="223.2" y="61.2">VDDDDR_3</text>
<text x="223.2" y="62.9">VDDDDR_4</text>
<text x="223.2" y="64.7">VDDDDR_5</text>
<text x="242.8" y="61.2">GNDDDR_3</text>
<text x="242.8" y="62.9">GNDDDR_4</text>
<text x="242.8" y="64.7">GNDDDR_5</text>
<text x="223.2" y="66.5">VDDDDR_6</text>
<text x="223.2" y="68.3">VDDDDR_7</text>
<text x="242.8" y="66.5">GNDDDR_6</text>
<text x="242.8" y="68.3">GNDDDR_7</text>
<text x="223.2" y="73.6">VDDBU</text>
<text x="245.8" y="73.6">GNDBU</text>
<text x="223.2" y="80.7">VDDANA_2</text>
<text x="223.2" y="79">VDDANA_1</text>
<text x="242.9" y="80.7">GNDANA_2</text>
<text x="242.9" y="79">GNDANA_1</text>
<text x="223.2" y="86.1">VDDIOP0_1</text>
<text x="223.2" y="87.8">VDDIOP0_2</text>
<text x="242.6" y="86.1">GNDIOP0_1</text>
<text x="242.6" y="87.8">GNDIOP0_2</text>
<text x="223.2" y="91.4">VDDIOP1_1</text>
<text x="223.2" y="93.2">VDDIOP1_2</text>
<text x="242.6" y="91.4">GNDIOP1_1</text>
<text x="242.6" y="93.2">GNDIOP1_2</text>
<text x="223.2" y="96.7">VDDIOP2</text>
<text x="244.4" y="96.7">GNDIOP2</text>
<text x="223.2" y="105.6">VDDFUSE</text>
<text x="223.2" y="102.1">VDDHSIC</text>
<text x="244" y="105.6">GNDDPLL</text>
<text x="223.2" y="109.2">VDDAUDIOPLL</text>
<text x="240.1" y="109.2">GNDAUDIOPLL</text>
<text x="223.2" y="118.1">VDDUTMII</text>
<text x="223.2" y="114.5">VDDUTMIC</text>
<text x="242.9" y="114.5">GNDUTMIC</text>
<text x="243.7" y="118.1">GNDUTMII</text>
<text x="223.2" y="125.2">VDDPLLA</text>
<text x="223.2" y="121.6">VDDSDMMC</text>
<text x="242" y="121.6">GNDSDMMC</text>
<text x="244.1" y="125.2">GNDPLLA</text>
<text x="223.2" y="128.7">VDDOSC</text>
<text x="244.6" y="128.7">GNDOSC</text>
<text x="223.2" y="132.3">VDDISC</text>
<text x="245.4" y="132.3">GNDISC</text>
</g>
<g font-size="1.4">
<text x="251.5" y="196.7">REV</text>
<text x="255.7" y="195.1">INIT EDIT</text>
<text x="256.4" y="196.7">MODIF.</text>
<text x="265.1" y="196.7">DES.</text>
<text x="272.1" y="196.7">DATE</text>
<text x="279" y="196.7">VER.</text>
<text x="285.8" y="196.7">DATE</text>
<text x="279.2" y="199">REV.</text>
<text x="285.4" y="199">SHEET</text>
</g>
<g font-size="1.3">
<text x="30.8" y="1.3">5</text>
<text x="88.9" y="1.3">4</text>
<text x="147" y="1.3">3</text>
<text x="205" y="1.3">2</text>
<text x="263.1" y="1.3">1</text>
<text x=".5" y="28.4">D</text>
<text x="292.6" y="28.4">D</text>
<text x=".5" y="79.5">C</text>
<text x="292.6" y="79.5">C</text>
<text x=".5" y="130.6">B</text>
<text x="292.6" y="130.6">B</text>
<text x=".5" y="181.7">A</text>
<text x="292.6" y="181.7">A</text>
<text x="251.5" y="198.9">SCALE</text>
<text x="30.8" y="207.4">5</text>
<text x="88.9" y="207.4">4</text>
<text x="147" y="207.4">3</text>
<text x="205" y="207.4">2</text>
<text x="263.1" y="207.4">1</text>
</g>
</svg>
